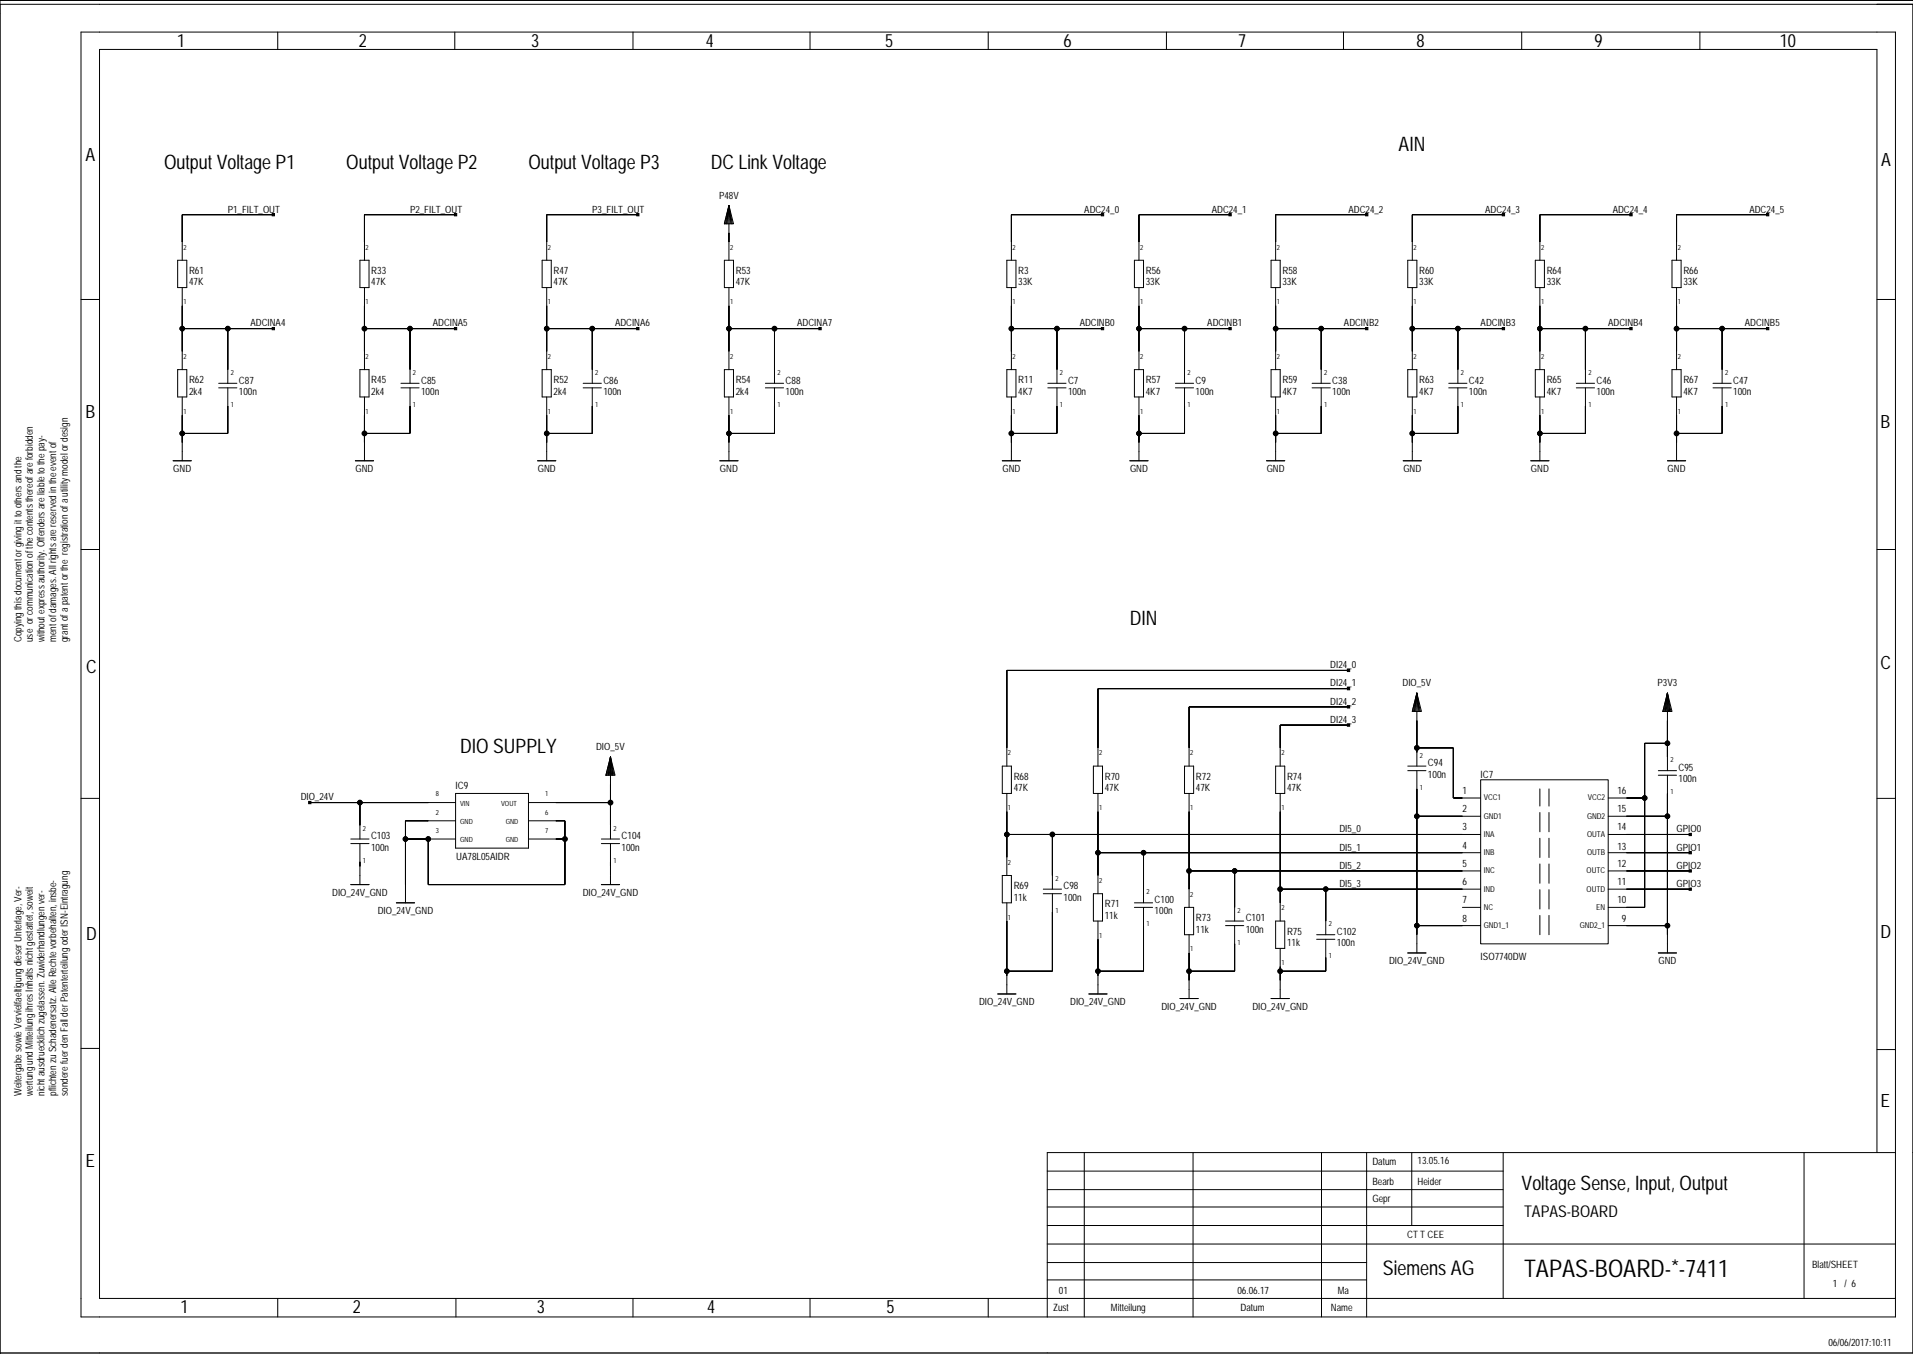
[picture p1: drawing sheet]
<svg xmlns="http://www.w3.org/2000/svg" width="420mm" height="297mm" viewBox="0 0 420 297" stroke-linecap="round" stroke-linejoin="round" font-family="sans-serif">
<g fill="none" stroke="#000" stroke-width=".22">
<path d="M17.8 7h398.2v281.9h-398.2zM60.9 7v3.8M99.8 7v3.8M138.9 7v3.8M177.8 7v3.8M216.9 7v3.8M256 7v3.8M294.8 7v3.8M333.9 7v3.8M373 7v3.8M411.9 .9h7.9v295.9h-419.8v-295.9h419.8M419.9 .1h-419.9v296.9h419.9"/>
<path d="M39 57.1h2v6h-2zM60 47.1h-20v10M79 57.1h2v6h-2zM100 47.1h-20v10M119 57.1h2v6h-2zM140 47.1h-20v10M159 57.1h2v6h-2zM160 45.1l1 4h-2zM160 45.1v12M160 45.1l-1 4M160 45.1l-.8 4M160 45.1l-.5 4"/>
<path d="M160 45.1l-.3 4M160 45.1l.2 4M160 45.1l.5 4M160 45.1l.7 4M220.9 57.1h2v6h-2zM241.9 47.1h-20v10M248.9 57.1h2v6h-2zM269.9 47.1h-20v10M278.9 57.1h2v6h-2zM299.9 47.1h-20v10M308.9 57.1h2v6h-2zM329.9 47.1h-20v10"/>
<path d="M336.9 57.1h2v6h-2zM357.9 47.1h-20v10M366.9 57.1h2v6h-2zM387.9 47.1h-20v10M17.8 65.7h4M40 63.1v18M40 72.1h20M50 72.1v12M80 72.1h20M80 63.1v18M90 72.1v12M120 72.1h20"/>
<path d="M120 63.1v18M130 72.1v12M160 72.1h20M160 63.1v18M170 72.1v12M221.9 72.1h20M221.9 63.1v18M231.9 72.1v12M249.9 72.1h20M249.9 63.1v18M259.9 72.1v12M279.9 72.1h20"/>
<path d="M279.9 63.1v18M289.9 72.1v12M309.9 72.1h20M309.9 63.1v18M319.9 72.1v12M337.9 72.1h20M337.9 63.1v18M347.9 72.1v12M367.9 72.1h20M367.9 63.1v18M377.9 72.1v12M411.9 65.7h4.1"/>
<path d="M39 81.1h2v6h-2zM40 87.1v14M48 85.1h4M48 84.1h4M50 85.1v10h-10M79 81.1h2v6h-2zM80 87.1v14M88 85.1h4M88 84.1h4M90 85.1v10h-10M119 81.1h2v6h-2zM120 87.1v14"/>
<path d="M128 85.1h4M128 84.1h4M130 85.1v10h-10M159 81.1h2v6h-2zM160 87.1v14M168 85.1h4M168 84.1h4M170 85.1v10h-10M220.9 81.1h2v6h-2zM221.9 87.1v14M229.9 85.1h4M229.9 84.1h4"/>
<path d="M231.9 85.1v10h-10M248.9 81.1h2v6h-2zM249.9 87.1v14M257.9 85.1h4M257.9 84.1h4M259.9 85.1v10h-10M278.9 81.1h2v6h-2zM279.9 87.1v14M287.9 85.1h4M287.9 84.1h4M289.9 85.1v10h-10M308.9 81.1h2v6h-2z"/>
<path d="M309.9 87.1v14M317.9 85.1h4M317.9 84.1h4M319.9 85.1v10h-10M336.9 81.1h2v6h-2zM337.9 87.1v14M345.9 85.1h4M345.9 84.1h4M347.9 85.1v10h-10M366.9 81.1h2v6h-2zM367.9 87.1v14M375.9 85.1h4"/>
<path d="M375.9 84.1h4M377.9 85.1v10h-10M38 101.1h4M78 101.1h4M118 101.1h4M158 101.1h4M219.9 101.1h4M247.9 101.1h4M277.9 101.1h4M307.9 101.1h4M335.9 101.1h4M365.9 101.1h4"/>
<path d="M17.8 120.5h4M411.9 120.5h4.1M295.9 147.1h-75v21M295.9 151.1h-55v17M295.9 155.1h-35v13M295.9 159.1h-15v9M310.9 152.1l1 4h-2zM310.9 152.1v16M310.9 152.1l-1 4M310.9 152.1l-.7 4M310.9 152.1l-.5 4M310.9 152.1l-.2 4"/>
<path d="M310.9 152.1l.3 4M310.9 152.1l.5 4M310.9 152.1l.8 4M365.9 152.1l1 4h-2zM365.9 152.1v17M365.9 152.1l-1 4M365.9 152.1l-.7 4M365.9 152.1l-.5 4M365.9 152.1l-.2 4M365.9 152.1l.3 4M365.9 152.1l.5 4M365.9 152.1l.8 4"/>
<path d="M17.8 175.1h4M68 176.1h32M79 176.1v8M94 176.1h.1M100 174.1h16v12h-16zM116 176.1h18M134 166.1l1 4h-2zM134 166.1v18M134 166.1l-1 4M134 166.1l-.8 4M134 166.1l-.5 4M134 166.1l-.3 4"/>
<path d="M134 166.1l.2 4M134 166.1l.5 4M134 166.1l.7 4M219.9 168.1h2v6h-2zM220.9 174.1v18M239.9 168.1h2v6h-2zM240.9 174.1v22M259.9 168.1h2v6h-2zM260.9 174.1v25M279.9 168.1h2v6h-2zM280.9 174.1v28M308.9 169.1h4"/>
<path d="M308.9 168.1h4M310.9 164.1h8v11h6M310.9 179.1h14M310.9 169.1v40M324.9 171.1h28v36h-28zM352.9 175.1h8M352.9 179.1h13M363.9 169.1h4M363.9 170.1h4M365.9 163.1h-5v36h-8M365.9 170.1v39M411.9 175.1h4.1"/>
<path d="M77 184.1h4M77 185.1h4M77 194.1h4M79 185.1v9M87 198.1h4M89 184.1h11M94 184.1h.1M100 180.1h-11v18M116 184.1h8M116 180.1h8v14h-30v-10M132 184.1h4M132 185.1h4"/>
<path d="M132 194.1h4M134 185.1v9M219.9 192.1h2v6h-2zM220.9 198.1v20M220.9 183.1h104M228.9 196.1h4M228.9 195.1h4M230.9 183.1v12M230.9 196.1v17h-10M239.9 196.1h2v6h-2zM240.9 187.1h84M248.9 199.1h4"/>
<path d="M248.9 198.1h4M250.9 187.1v11M250.9 199.1v14h-10M259.9 199.1h2v6h-2zM260.9 191.1h64M270.9 191.1v11M280.9 195.1h44M290.9 195.1v10M320.9 199.1h4M352.9 195.1h18M352.9 183.1h18M352.9 187.1h18"/>
<path d="M352.9 191.1h18M219 218.1h3.9M238.9 218.1h4M240.9 202.1v16M258.9 219.1h4M260.9 205.1v14M268.9 203.1h4M268.9 202.1h4M270.9 203.1v10h-10M278.9 219.1h4M279.9 202.1h2v6h-2zM280.9 208.1v11"/>
<path d="M288.9 206.1h4M288.9 205.1h4M290.9 206.1v7h-10M308.9 209.1h4M310.9 203.1h14M352.9 203.1h13M363.9 209.1h4M17.8 230h4M411.9 230.3h4.1M229.8 256.9h100.1M237.9 252.9v36M261.8 252.9v36"/>
<path d="M290 252.9v36M299.9 252.9v36M309.8 252.9v16M329.9 252.9v31.9M395.9 252.9v31.9M411.9 252.9v-242.1h-390.1v274h394.2M416 252.9h-186.2v36M229.8 277h70.1M229.8 272.9h186.2M229.8 268.9h100.1M229.8 264.8h100.1M229.8 261h100.1"/>
<path d="M60.9 284.8v4.1M100.1 284.8v4.1M138.9 284.8v4.1M177.8 284.8v4.1M216.9 284.8v4.1M229.8 280.8h70.1"/>
<circle cx="40" cy="72.1" r=".5"/>
<circle cx="50" cy="72.1" r=".5"/>
<circle cx="80" cy="72.1" r=".5"/>
<circle cx="90" cy="72.1" r=".5"/>
<circle cx="120" cy="72.1" r=".5"/>
<circle cx="130" cy="72.1" r=".5"/>
<circle cx="160" cy="72.1" r=".5"/>
<circle cx="170" cy="72.1" r=".5"/>
<circle cx="221.9" cy="72.1" r=".5"/>
<circle cx="231.9" cy="72.1" r=".5"/>
<circle cx="249.9" cy="72.1" r=".5"/>
<circle cx="259.9" cy="72.1" r=".5"/>
<circle cx="279.9" cy="72.1" r=".5"/>
<circle cx="289.9" cy="72.1" r=".5"/>
<circle cx="309.9" cy="72.1" r=".5"/>
<circle cx="319.9" cy="72.1" r=".5"/>
<circle cx="337.9" cy="72.1" r=".5"/>
<circle cx="347.9" cy="72.1" r=".5"/>
<circle cx="367.9" cy="72.1" r=".5"/>
<circle cx="377.9" cy="72.1" r=".5"/>
<circle cx="40" cy="95.1" r=".5"/>
<circle cx="80" cy="95.1" r=".5"/>
<circle cx="120" cy="95.1" r=".5"/>
<circle cx="160" cy="95.1" r=".5"/>
<circle cx="221.9" cy="95.1" r=".5"/>
<circle cx="249.9" cy="95.1" r=".5"/>
<circle cx="279.9" cy="95.1" r=".5"/>
<circle cx="309.9" cy="95.1" r=".5"/>
<circle cx="337.9" cy="95.1" r=".5"/>
<circle cx="367.9" cy="95.1" r=".5"/>
<circle cx="79" cy="176.1" r=".5"/>
<circle cx="134" cy="176.1" r=".5"/>
<circle cx="310.9" cy="179.1" r=".5"/>
<circle cx="310.9" cy="164.1" r=".5"/>
<circle cx="360.9" cy="175.1" r=".5"/>
<circle cx="365.9" cy="179.1" r=".5"/>
<circle cx="365.9" cy="163.1" r=".5"/>
<circle cx="89" cy="184.1" r=".5"/>
<circle cx="94" cy="184.1" r=".5"/>
<circle cx="124" cy="184.1" r=".5"/>
<circle cx="220.9" cy="183.1" r=".5"/>
<circle cx="230.9" cy="183.1" r=".5"/>
<circle cx="240.9" cy="187.1" r=".5"/>
<circle cx="250.9" cy="187.1" r=".5"/>
<circle cx="260.9" cy="191.1" r=".5"/>
<circle cx="270.9" cy="191.1" r=".5"/>
<circle cx="280.9" cy="195.1" r=".5"/>
<circle cx="290.9" cy="195.1" r=".5"/>
<circle cx="220.9" cy="213.1" r=".5"/>
<circle cx="240.9" cy="213.1" r=".5"/>
<circle cx="260.9" cy="213.1" r=".5"/>
<circle cx="280.9" cy="213.1" r=".5"/>
<circle cx="310.9" cy="203.1" r=".5"/>
<circle cx="365.9" cy="203.1" r=".5"/>
</g>
<g fill="#000" stroke="#000" stroke-width=".22">
<path d="M40 47.1v6z" fill-rule="evenodd"/>
<path d="M59.7 46.8h.5v.5h-.5z" fill-rule="evenodd"/>
<path d="M40 47.1h20z" fill-rule="evenodd"/>
<path d="M80 47.1v6z" fill-rule="evenodd"/>
<path d="M99.7 46.8h.5v.5h-.5z" fill-rule="evenodd"/>
<path d="M80 47.1h20z" fill-rule="evenodd"/>
<path d="M120 47.1v6z" fill-rule="evenodd"/>
<path d="M139.7 46.8h.5v.5h-.5z" fill-rule="evenodd"/>
<path d="M120 47.1h20z" fill-rule="evenodd"/>
<path d="M160 51.1v2z" fill-rule="evenodd"/>
<path d="M221.9 47.1v6z" fill-rule="evenodd"/>
<path d="M241.7 46.8h.5v.5h-.5z" fill-rule="evenodd"/>
<path d="M221.9 47.1h20z" fill-rule="evenodd"/>
<path d="M249.9 47.1v6z" fill-rule="evenodd"/>
<path d="M269.7 46.8h.5v.5h-.5z" fill-rule="evenodd"/>
<path d="M249.9 47.1h20z" fill-rule="evenodd"/>
<path d="M279.9 47.1v6z" fill-rule="evenodd"/>
<path d="M299.7 46.8h.5v.5h-.5z" fill-rule="evenodd"/>
<path d="M279.9 47.1h20z" fill-rule="evenodd"/>
<path d="M309.9 47.1v6z" fill-rule="evenodd"/>
<path d="M329.7 46.8h.5v.5h-.5z" fill-rule="evenodd"/>
<path d="M309.9 47.1h20z" fill-rule="evenodd"/>
<path d="M337.9 47.1v6z" fill-rule="evenodd"/>
<path d="M357.7 46.8h.5v.5h-.5z" fill-rule="evenodd"/>
<path d="M337.9 47.1h20z" fill-rule="evenodd"/>
<path d="M367.9 47.1v6z" fill-rule="evenodd"/>
<path d="M387.7 46.8h.5v.5h-.5z" fill-rule="evenodd"/>
<path d="M367.9 47.1h20z" fill-rule="evenodd"/>
<path d="M40 72.1v5z" fill-rule="evenodd"/>
<path d="M40 67.1v5z" fill-rule="evenodd"/>
<path d="M50 72.1v9z" fill-rule="evenodd"/>
<path d="M40 72.1h10z" fill-rule="evenodd"/>
<path d="M59.7 71.8h.5v.5h-.5z" fill-rule="evenodd"/>
<path d="M50 72.1h10z" fill-rule="evenodd"/>
<path d="M80 72.1v5z" fill-rule="evenodd"/>
<path d="M80 67.1v5z" fill-rule="evenodd"/>
<path d="M90 72.1v9z" fill-rule="evenodd"/>
<path d="M80 72.1h10z" fill-rule="evenodd"/>
<path d="M99.7 71.8h.5v.5h-.5z" fill-rule="evenodd"/>
<path d="M90 72.1h10z" fill-rule="evenodd"/>
<path d="M120 72.1v5z" fill-rule="evenodd"/>
<path d="M120 67.1v5z" fill-rule="evenodd"/>
<path d="M130 72.1v9z" fill-rule="evenodd"/>
<path d="M120 72.1h10z" fill-rule="evenodd"/>
<path d="M139.7 71.8h.5v.5h-.5z" fill-rule="evenodd"/>
<path d="M130 72.1h10z" fill-rule="evenodd"/>
<path d="M160 67.1v5z" fill-rule="evenodd"/>
<path d="M160 72.1v5z" fill-rule="evenodd"/>
<path d="M160 72.1h10z" fill-rule="evenodd"/>
<path d="M170 72.1v9z" fill-rule="evenodd"/>
<path d="M179.7 71.8h.5v.5h-.5z" fill-rule="evenodd"/>
<path d="M170 72.1h10z" fill-rule="evenodd"/>
<path d="M221.9 72.1v5z" fill-rule="evenodd"/>
<path d="M221.9 67.1v5z" fill-rule="evenodd"/>
<path d="M231.9 72.1v9z" fill-rule="evenodd"/>
<path d="M221.9 72.1h10z" fill-rule="evenodd"/>
<path d="M241.7 71.8h.5v.5h-.5z" fill-rule="evenodd"/>
<path d="M231.9 72.1h10z" fill-rule="evenodd"/>
<path d="M249.9 72.1v5z" fill-rule="evenodd"/>
<path d="M249.9 67.1v5z" fill-rule="evenodd"/>
<path d="M249.9 72.1h10z" fill-rule="evenodd"/>
<path d="M259.9 72.1v9z" fill-rule="evenodd"/>
<path d="M269.7 71.8h.5v.5h-.5z" fill-rule="evenodd"/>
<path d="M259.9 72.1h10z" fill-rule="evenodd"/>
<path d="M279.9 72.1v5z" fill-rule="evenodd"/>
<path d="M279.9 67.1v5z" fill-rule="evenodd"/>
<path d="M289.9 72.1v9z" fill-rule="evenodd"/>
<path d="M279.9 72.1h10z" fill-rule="evenodd"/>
<path d="M299.7 71.8h.5v.5h-.5z" fill-rule="evenodd"/>
<path d="M289.9 72.1h10z" fill-rule="evenodd"/>
<path d="M309.9 72.1v5z" fill-rule="evenodd"/>
<path d="M309.9 67.1v5z" fill-rule="evenodd"/>
<path d="M319.9 72.1v9z" fill-rule="evenodd"/>
<path d="M309.9 72.1h10z" fill-rule="evenodd"/>
<path d="M329.7 71.8h.5v.5h-.5z" fill-rule="evenodd"/>
<path d="M319.9 72.1h10z" fill-rule="evenodd"/>
<path d="M337.9 67.1v5z" fill-rule="evenodd"/>
<path d="M337.9 72.1v5z" fill-rule="evenodd"/>
<path d="M347.9 72.1v9z" fill-rule="evenodd"/>
<path d="M337.9 72.1h10z" fill-rule="evenodd"/>
<path d="M357.7 71.8h.5v.5h-.5z" fill-rule="evenodd"/>
<path d="M347.9 72.1h10z" fill-rule="evenodd"/>
<path d="M367.9 67.1v5z" fill-rule="evenodd"/>
<path d="M367.9 72.1v5z" fill-rule="evenodd"/>
<path d="M367.9 72.1h10z" fill-rule="evenodd"/>
<path d="M377.9 72.1v9z" fill-rule="evenodd"/>
<path d="M387.7 71.8h.5v.5h-.5z" fill-rule="evenodd"/>
<path d="M377.9 72.1h10z" fill-rule="evenodd"/>
<path d="M40 95.1v2z" fill-rule="evenodd"/>
<path d="M40 91.1v4z" fill-rule="evenodd"/>
<path d="M50 89.1v6z" fill-rule="evenodd"/>
<path d="M40 95.1h10z" fill-rule="evenodd"/>
<path d="M80 95.1v2z" fill-rule="evenodd"/>
<path d="M80 91.1v4z" fill-rule="evenodd"/>
<path d="M90 89.1v6z" fill-rule="evenodd"/>
<path d="M80 95.1h10z" fill-rule="evenodd"/>
<path d="M120 91.1v4z" fill-rule="evenodd"/>
<path d="M120 95.1v2z" fill-rule="evenodd"/>
<path d="M130 89.1v6z" fill-rule="evenodd"/>
<path d="M120 95.1h10z" fill-rule="evenodd"/>
<path d="M160 95.1v2z" fill-rule="evenodd"/>
<path d="M160 91.1v4z" fill-rule="evenodd"/>
<path d="M160 95.1h10z" fill-rule="evenodd"/>
<path d="M170 89.1v6z" fill-rule="evenodd"/>
<path d="M221.9 91.1v4z" fill-rule="evenodd"/>
<path d="M221.9 95.1v2z" fill-rule="evenodd"/>
<path d="M221.9 95.1h10z" fill-rule="evenodd"/>
<path d="M231.9 89.1v6z" fill-rule="evenodd"/>
<path d="M249.9 95.1v2z" fill-rule="evenodd"/>
<path d="M249.9 91.1v4z" fill-rule="evenodd"/>
<path d="M259.9 89.1v6z" fill-rule="evenodd"/>
<path d="M249.9 95.1h10z" fill-rule="evenodd"/>
<path d="M279.9 91.1v4z" fill-rule="evenodd"/>
<path d="M279.9 95.1v2z" fill-rule="evenodd"/>
<path d="M279.9 95.1h10z" fill-rule="evenodd"/>
<path d="M289.9 89.1v6z" fill-rule="evenodd"/>
<path d="M309.9 91.1v4z" fill-rule="evenodd"/>
<path d="M309.9 95.1v2z" fill-rule="evenodd"/>
<path d="M309.9 95.1h10z" fill-rule="evenodd"/>
<path d="M319.9 89.1v6z" fill-rule="evenodd"/>
<path d="M337.9 91.1v4z" fill-rule="evenodd"/>
<path d="M337.9 95.1v2z" fill-rule="evenodd"/>
<path d="M347.9 89.1v6z" fill-rule="evenodd"/>
<path d="M337.9 95.1h10z" fill-rule="evenodd"/>
<path d="M367.9 95.1v2z" fill-rule="evenodd"/>
<path d="M367.9 91.1v4z" fill-rule="evenodd"/>
<path d="M377.9 89.1v6z" fill-rule="evenodd"/>
<path d="M367.9 95.1h10z" fill-rule="evenodd"/>
<path d="M220.9 147.1v17z" fill-rule="evenodd"/>
<path d="M240.9 151.1v13z" fill-rule="evenodd"/>
<path d="M260.9 155.1v9z" fill-rule="evenodd"/>
<path d="M280.9 159.1v5z" fill-rule="evenodd"/>
<path d="M295.7 146.8h.5v.5h-.5z" fill-rule="evenodd"/>
<path d="M295.7 150.8h.5v.5h-.5z" fill-rule="evenodd"/>
<path d="M295.7 154.8h.5v.5h-.5z" fill-rule="evenodd"/>
<path d="M295.7 158.8h.5v.5h-.5z" fill-rule="evenodd"/>
<path d="M220.9 147.1h75z" fill-rule="evenodd"/>
<path d="M240.9 151.1h55z" fill-rule="evenodd"/>
<path d="M260.9 155.1h35z" fill-rule="evenodd"/>
<path d="M280.9 159.1h15z" fill-rule="evenodd"/>
<path d="M310.9 158.1v6z" fill-rule="evenodd"/>
<path d="M365.9 158.1v5z" fill-rule="evenodd"/>
<path d="M67.7 175.8h.5v.5h-.5z" fill-rule="evenodd"/>
<path d="M68 176.1h11z" fill-rule="evenodd"/>
<path d="M79 176.1v5z" fill-rule="evenodd"/>
<path d="M79 176.1h15z" fill-rule="evenodd"/>
<path d="M134 172.1v4z" fill-rule="evenodd"/>
<path d="M122 176.1h12z" fill-rule="evenodd"/>
<path d="M134 176.1v5z" fill-rule="evenodd"/>
<path d="M220.9 178.1v5z" fill-rule="evenodd"/>
<path d="M240.9 178.1v9z" fill-rule="evenodd"/>
<path d="M260.9 178.1v13z" fill-rule="evenodd"/>
<path d="M280.9 178.1v17z" fill-rule="evenodd"/>
<path d="M310.9 179.1v24z" fill-rule="evenodd"/>
<path d="M310.9 173.1v6z" fill-rule="evenodd"/>
<path d="M310.9 164.1v1z" fill-rule="evenodd"/>
<path d="M310.9 164.1h8z" fill-rule="evenodd"/>
<path d="M318.9 164.1v11z" fill-rule="evenodd"/>
<path d="M310.9 179.1h10z" fill-rule="evenodd"/>
<path d="M318.9 175.1h2z" fill-rule="evenodd"/>
<path d="M356.9 175.1h4z" fill-rule="evenodd"/>
<path d="M360.9 175.1v24z" fill-rule="evenodd"/>
<path d="M360.9 163.1v12z" fill-rule="evenodd"/>
<path d="M365.9 179.1v24z" fill-rule="evenodd"/>
<path d="M356.9 179.1h9z" fill-rule="evenodd"/>
<path d="M365.9 174.1v5z" fill-rule="evenodd"/>
<path d="M360.9 163.1h5z" fill-rule="evenodd"/>
<path d="M365.9 163.1v3z" fill-rule="evenodd"/>
<path d="M79 189.1v1z" fill-rule="evenodd"/>
<path d="M89 184.1v10z" fill-rule="evenodd"/>
<path d="M89 180.1v4z" fill-rule="evenodd"/>
<path d="M89 184.1h5z" fill-rule="evenodd"/>
<path d="M89 180.1h5z" fill-rule="evenodd"/>
<path d="M94 184.1v10z" fill-rule="evenodd"/>
<path d="M124 184.1v10z" fill-rule="evenodd"/>
<path d="M122 184.1h2z" fill-rule="evenodd"/>
<path d="M122 180.1h2z" fill-rule="evenodd"/>
<path d="M124 180.1v4z" fill-rule="evenodd"/>
<path d="M94 194.1h30z" fill-rule="evenodd"/>
<path d="M134 189.1v1z" fill-rule="evenodd"/>
<path d="M220.9 183.1v5z" fill-rule="evenodd"/>
<path d="M220.9 183.1h10z" fill-rule="evenodd"/>
<path d="M230.9 183.1v9z" fill-rule="evenodd"/>
<path d="M240.9 187.1v5z" fill-rule="evenodd"/>
<path d="M250.9 187.1v8z" fill-rule="evenodd"/>
<path d="M240.9 187.1h10z" fill-rule="evenodd"/>
<path d="M260.9 191.1v4z" fill-rule="evenodd"/>
<path d="M270.9 191.1v8z" fill-rule="evenodd"/>
<path d="M260.9 191.1h10z" fill-rule="evenodd"/>
<path d="M280.9 195.1v3z" fill-rule="evenodd"/>
<path d="M280.9 195.1h10z" fill-rule="evenodd"/>
<path d="M290.9 195.1v7z" fill-rule="evenodd"/>
<path d="M250.9 187.1h70z" fill-rule="evenodd"/>
<path d="M270.9 191.1h50z" fill-rule="evenodd"/>
<path d="M290.9 195.1h30z" fill-rule="evenodd"/>
<path d="M230.9 183.1h90z" fill-rule="evenodd"/>
<path d="M356.9 199.1h4z" fill-rule="evenodd"/>
<path d="M370.7 182.8h.5v.5h-.5z" fill-rule="evenodd"/>
<path d="M370.7 186.8h.5v.5h-.5z" fill-rule="evenodd"/>
<path d="M370.7 190.8h.5v.5h-.5z" fill-rule="evenodd"/>
<path d="M370.7 194.8h.5v.5h-.5z" fill-rule="evenodd"/>
<path d="M356.9 183.1h14z" fill-rule="evenodd"/>
<path d="M356.9 187.1h14z" fill-rule="evenodd"/>
<path d="M356.9 191.1h14z" fill-rule="evenodd"/>
<path d="M356.9 195.1h14z" fill-rule="evenodd"/>
<path d="M220.9 213.1v1z" fill-rule="evenodd"/>
<path d="M220.9 202.1v11z" fill-rule="evenodd"/>
<path d="M230.9 200.1v13z" fill-rule="evenodd"/>
<path d="M220.9 213.1h10z" fill-rule="evenodd"/>
<path d="M240.9 206.1v7z" fill-rule="evenodd"/>
<path d="M240.9 213.1v1z" fill-rule="evenodd"/>
<path d="M250.9 203.1v10z" fill-rule="evenodd"/>
<path d="M240.9 213.1h10z" fill-rule="evenodd"/>
<path d="M260.9 209.1v4z" fill-rule="evenodd"/>
<path d="M260.9 213.1v2z" fill-rule="evenodd"/>
<path d="M260.9 213.1h10z" fill-rule="evenodd"/>
<path d="M270.9 207.1v6z" fill-rule="evenodd"/>
<path d="M280.9 213.1v2z" fill-rule="evenodd"/>
<path d="M280.9 212.1v1z" fill-rule="evenodd"/>
<path d="M290.9 210.1v3z" fill-rule="evenodd"/>
<path d="M280.9 213.1h10z" fill-rule="evenodd"/>
<path d="M310.9 203.1v2z" fill-rule="evenodd"/>
<path d="M310.9 203.1h10z" fill-rule="evenodd"/>
<path d="M365.9 203.1v2z" fill-rule="evenodd"/>
<path d="M356.9 203.1h9z" fill-rule="evenodd"/>
<circle cx="40" cy="72.1" r=".5"/>
<circle cx="50" cy="72.1" r=".5"/>
<circle cx="80" cy="72.1" r=".5"/>
<circle cx="90" cy="72.1" r=".5"/>
<circle cx="120" cy="72.1" r=".5"/>
<circle cx="130" cy="72.1" r=".5"/>
<circle cx="160" cy="72.1" r=".5"/>
<circle cx="170" cy="72.1" r=".5"/>
<circle cx="221.9" cy="72.1" r=".5"/>
<circle cx="231.9" cy="72.1" r=".5"/>
<circle cx="249.9" cy="72.1" r=".5"/>
<circle cx="259.9" cy="72.1" r=".5"/>
<circle cx="279.9" cy="72.1" r=".5"/>
<circle cx="289.9" cy="72.1" r=".5"/>
<circle cx="309.9" cy="72.1" r=".5"/>
<circle cx="319.9" cy="72.1" r=".5"/>
<circle cx="337.9" cy="72.1" r=".5"/>
<circle cx="347.9" cy="72.1" r=".5"/>
<circle cx="367.9" cy="72.1" r=".5"/>
<circle cx="377.9" cy="72.1" r=".5"/>
<circle cx="40" cy="95.1" r=".5"/>
<circle cx="80" cy="95.1" r=".5"/>
<circle cx="120" cy="95.1" r=".5"/>
<circle cx="160" cy="95.1" r=".5"/>
<circle cx="221.9" cy="95.1" r=".5"/>
<circle cx="249.9" cy="95.1" r=".5"/>
<circle cx="279.9" cy="95.1" r=".5"/>
<circle cx="309.9" cy="95.1" r=".5"/>
<circle cx="337.9" cy="95.1" r=".5"/>
<circle cx="367.9" cy="95.1" r=".5"/>
<circle cx="79" cy="176.1" r=".5"/>
<circle cx="134" cy="176.1" r=".5"/>
<circle cx="310.9" cy="179.1" r=".5"/>
<circle cx="310.9" cy="164.1" r=".5"/>
<circle cx="360.9" cy="175.1" r=".5"/>
<circle cx="365.9" cy="179.1" r=".5"/>
<circle cx="365.9" cy="163.1" r=".5"/>
<circle cx="89" cy="184.1" r=".5"/>
<circle cx="94" cy="184.1" r=".5"/>
<circle cx="124" cy="184.1" r=".5"/>
<circle cx="220.9" cy="183.1" r=".5"/>
<circle cx="230.9" cy="183.1" r=".5"/>
<circle cx="240.9" cy="187.1" r=".5"/>
<circle cx="250.9" cy="187.1" r=".5"/>
<circle cx="260.9" cy="191.1" r=".5"/>
<circle cx="270.9" cy="191.1" r=".5"/>
<circle cx="280.9" cy="195.1" r=".5"/>
<circle cx="290.9" cy="195.1" r=".5"/>
<circle cx="220.9" cy="213.1" r=".5"/>
<circle cx="240.9" cy="213.1" r=".5"/>
<circle cx="260.9" cy="213.1" r=".5"/>
<circle cx="280.9" cy="213.1" r=".5"/>
<circle cx="310.9" cy="203.1" r=".5"/>
<circle cx="365.9" cy="203.1" r=".5"/>
</g>
<path d="M337.9 205.1v-32M339.9 205.1v-32" fill="none" stroke="#000" stroke-width=".22" stroke-dasharray="4.2 1.4"/>
<text font-size="5.4" x="334.4" y="280.1">TAPAS-BOARD-*-7411</text>
<text font-size="4.5" x="303.5" y="279.8">Siemens AG</text>
<g font-size="4.4">
<text x="306.9" y="33.1">AIN</text>
<text x="36" y="37.1">Output Voltage P1</text>
<text x="76" y="37.1">Output Voltage P2</text>
<text x="116" y="37.1">Output Voltage P3</text>
<text x="156" y="37.1">DC Link Voltage</text>
<text x="247.9" y="137.1">DIN</text>
<text x="101" y="165.1">DIO SUPPLY</text>
<text x="333.9" y="261.1">Voltage Sense, Input, Output</text>
</g>
<g font-size="4">
<text x="38.9" y="10.3">1</text>
<text x="78.7" y="10.3">2</text>
<text x="116.6" y="10.3">3</text>
<text x="154.9" y="10.3">4</text>
<text x="194.3" y="10.3">5</text>
<text x="233.4" y="10.3">6</text>
<text x="271.7" y="10.3">7</text>
<text x="310.8" y="10.3">8</text>
<text x="349.9" y="10.3">9</text>
<text x="390.6" y="10.3">10</text>
<text x="18.7" y="35.4">A</text>
<text x="412.8" y="36.4">A</text>
<text x="18.7" y="91.8">B</text>
<text x="412.7" y="93.8">B</text>
<text x="18.9" y="147.6">C</text>
<text x="412.7" y="146.9">C</text>
<text x="18.9" y="206.3">D</text>
<text x="412.7" y="205.8">D</text>
<text x="412.7" y="242.9">E</text>
<text x="18.7" y="256.1">E</text>
<text x="39.6" y="288.1">1</text>
<text x="77.5" y="288.1">2</text>
<text x="117.8" y="288.1">3</text>
<text x="155.2" y="288.1">4</text>
<text x="194.5" y="288.1">5</text>
</g>
<text font-size="3.6" x="334.4" y="267.1">TAPAS-BOARD</text>
<g font-size="2.2">
<text x="50" y="46.6">P1_FILT_OUT</text>
<text x="90" y="46.6">P2_FILT_OUT</text>
<text x="130" y="46.6">P3_FILT_OUT</text>
<text x="157.8" y="43.6">P48V</text>
<text x="237.9" y="46.6">ADC24_0</text>
<text x="265.9" y="46.6">ADC24_1</text>
<text x="295.9" y="46.6">ADC24_2</text>
<text x="325.9" y="46.6">ADC24_3</text>
<text x="353.9" y="46.6">ADC24_4</text>
<text x="383.9" y="46.6">ADC24_5</text>
<text x="41.5" y="60.1">R61</text>
<text x="41.5" y="62.6">47K</text>
<text x="81.5" y="60.1">R33</text>
<text x="81.5" y="62.6">47K</text>
<text x="121.5" y="60.1">R47</text>
<text x="121.5" y="62.6">47K</text>
<text x="161.5" y="60.1">R53</text>
<text x="161.5" y="62.6">47K</text>
<text x="223.4" y="60.1">R3</text>
<text x="223.4" y="62.6">33K</text>
<text x="251.4" y="60.1">R56</text>
<text x="251.4" y="62.6">33K</text>
<text x="281.4" y="60.1">R58</text>
<text x="281.4" y="62.6">33K</text>
<text x="311.4" y="60.1">R60</text>
<text x="311.4" y="62.6">33K</text>
<text x="339.4" y="60.1">R64</text>
<text x="339.4" y="62.6">33K</text>
<text x="369.4" y="60.1">R66</text>
<text x="369.4" y="62.6">33K</text>
<text x="55" y="71.6">ADCINA4</text>
<text x="95" y="71.6">ADCINA5</text>
<text x="135" y="71.6">ADCINA6</text>
<text x="175" y="71.6">ADCINA7</text>
<text x="236.9" y="71.6">ADCINB0</text>
<text x="264.9" y="71.6">ADCINB1</text>
<text x="294.9" y="71.6">ADCINB2</text>
<text x="324.9" y="71.6">ADCINB3</text>
<text x="352.9" y="71.6">ADCINB4</text>
<text x="382.9" y="71.6">ADCINB5</text>
<text x="41.5" y="84.1">R62</text>
<text x="41.5" y="86.6">2k4</text>
<text x="52.4" y="84.1">C87</text>
<text x="52.4" y="86.6">100n</text>
<text x="81.5" y="84.1">R45</text>
<text x="81.5" y="86.6">2k4</text>
<text x="92.4" y="84.1">C85</text>
<text x="92.4" y="86.6">100n</text>
<text x="121.5" y="84.1">R52</text>
<text x="121.5" y="86.6">2k4</text>
<text x="132.4" y="84.1">C86</text>
<text x="132.4" y="86.6">100n</text>
<text x="161.5" y="84.1">R54</text>
<text x="161.5" y="86.6">2k4</text>
<text x="172.4" y="84.1">C88</text>
<text x="172.4" y="86.6">100n</text>
<text x="223.4" y="84.1">R11</text>
<text x="223.4" y="86.6">4K7</text>
<text x="234.4" y="84.1">C7</text>
<text x="234.4" y="86.6">100n</text>
<text x="251.4" y="84.1">R57</text>
<text x="251.4" y="86.6">4K7</text>
<text x="262.4" y="84.1">C9</text>
<text x="262.4" y="86.6">100n</text>
<text x="281.4" y="84.1">R59</text>
<text x="281.4" y="86.6">4K7</text>
<text x="292.4" y="84.1">C38</text>
<text x="292.4" y="86.6">100n</text>
<text x="311.4" y="84.1">R63</text>
<text x="311.4" y="86.6">4K7</text>
<text x="322.4" y="84.1">C42</text>
<text x="322.4" y="86.6">100n</text>
<text x="339.4" y="84.1">R65</text>
<text x="339.4" y="86.6">4K7</text>
<text x="350.4" y="84.1">C46</text>
<text x="350.4" y="86.6">100n</text>
<text x="369.4" y="84.1">R67</text>
<text x="369.4" y="86.6">4K7</text>
<text x="380.3" y="84.1">C47</text>
<text x="380.3" y="86.6">100n</text>
<text x="38" y="103.5">GND</text>
<text x="78" y="103.5">GND</text>
<text x="118" y="103.5">GND</text>
<text x="158" y="103.5">GND</text>
<text x="220" y="103.5">GND</text>
<text x="248" y="103.5">GND</text>
<text x="278" y="103.5">GND</text>
<text x="308" y="103.5">GND</text>
<text x="336" y="103.5">GND</text>
<text x="366" y="103.5">GND</text>
<text x="4.7" y="140.9" transform="rotate(-90 4.7 140.9)">Copying this document or giving it to others and the</text>
<text x="7.2" y="140.9" transform="rotate(-90 7.2 140.9)">use or communication of the contents thereof are forbidden</text>
<text x="9.8" y="140.9" transform="rotate(-90 9.8 140.9)">without express authority. Offenders are liable to the pay-</text>
<text x="12.3" y="140.9" transform="rotate(-90 12.3 140.9)">ment of damages. All rights are reserved in the event of</text>
<text x="14.9" y="140.9" transform="rotate(-90 14.9 140.9)">grant of a patent or the registration of a utility model or design</text>
<text x="291.9" y="146.6">DI24_0</text>
<text x="291.9" y="150.6">DI24_1</text>
<text x="291.9" y="154.6">DI24_2</text>
<text x="307.8" y="150.6">DIO_5V</text>
<text x="363.8" y="150.6">P3V3</text>
<text x="291.9" y="158.6">DI24_3</text>
<text x="130.8" y="164.6">DIO_5V</text>
<text x="100" y="173">IC9</text>
<text x="222.4" y="171.1">R68</text>
<text x="222.4" y="173.6">47K</text>
<text x="242.4" y="171.1">R70</text>
<text x="242.4" y="173.6">47K</text>
<text x="262.4" y="171.1">R72</text>
<text x="262.4" y="173.6">47K</text>
<text x="282.4" y="171.1">R74</text>
<text x="282.4" y="173.6">47K</text>
<text x="313.4" y="168.1">C94</text>
<text x="313.4" y="170.6">100n</text>
<text x="324.9" y="170.6">IC7</text>
<text x="368.4" y="169.1">C95</text>
<text x="368.4" y="171.6">100n</text>
<text x="66" y="175.6">DIO_24V</text>
<text x="320.9" y="174.2">1</text>
<text x="320.9" y="178.2">2</text>
<text x="354.9" y="174.2">16</text>
<text x="354.9" y="178.2">15</text>
<text x="81.4" y="184.1">C103</text>
<text x="136.4" y="184.1">C104</text>
<text x="293.9" y="182.6">DI5_0</text>
<text x="320.9" y="182.2">3</text>
<text x="354.9" y="182.2">14</text>
<text x="367.9" y="182.6">GPIO0</text>
<text x="81.4" y="186.6">100n</text>
<text x="100.1" y="188.7">UA78L05AIDR</text>
<text x="136.4" y="186.6">100n</text>
<text x="293.9" y="186.6">DI5_1</text>
<text x="293.9" y="190.6">DI5_2</text>
<text x="320.9" y="186.2">4</text>
<text x="320.9" y="190.2">5</text>
<text x="354.9" y="190.2">12</text>
<text x="354.9" y="186.6">13</text>
<text x="367.9" y="186.6">GPIO1</text>
<text x="367.9" y="190.6">GPIO2</text>
<text x="72.9" y="196.5">DIO_24V_GND</text>
<text x="127.9" y="196.5">DIO_24V_GND</text>
<text x="222.4" y="195.1">R69</text>
<text x="222.4" y="197.6">11k</text>
<text x="233.4" y="195.1">C98</text>
<text x="233.4" y="197.6">100n</text>
<text x="293.9" y="194.6">DI5_3</text>
<text x="320.9" y="194.2">6</text>
<text x="354.9" y="194.2">11</text>
<text x="367.9" y="194.6">GPIO3</text>
<text x="82.9" y="200.5">DIO_24V_GND</text>
<text x="242.4" y="199.1">R71</text>
<text x="242.4" y="201.6">11k</text>
<text x="253.4" y="198.1">C100</text>
<text x="253.4" y="200.6">100n</text>
<text x="262.4" y="202.1">R73</text>
<text x="273.4" y="202.1">C101</text>
<text x="320.9" y="198.2">7</text>
<text x="320.9" y="202.2">8</text>
<text x="354.9" y="198.2">10</text>
<text x="355.9" y="202.2">9</text>
<text x="262.4" y="204.6">11k</text>
<text x="273.4" y="204.6">100n</text>
<text x="282.4" y="205.1">R75</text>
<text x="282.4" y="207.6">11k</text>
<text x="293.4" y="205.1">C102</text>
<text x="293.4" y="207.6">100n</text>
<text x="304.8" y="211.5">DIO_24V_GND</text>
<text x="324.9" y="210.6">ISO7740DW</text>
<text x="364" y="211.5">GND</text>
<text x="214.9" y="220.5">DIO_24V_GND</text>
<text x="234.9" y="220.5">DIO_24V_GND</text>
<text x="254.9" y="221.5">DIO_24V_GND</text>
<text x="274.9" y="221.5">DIO_24V_GND</text>
<text x="4.7" y="240.4" transform="rotate(-90 4.7 240.4)">Weitergabe sowie Vervielfaeltigung dieser Unterlage, Ver-</text>
<text x="7.2" y="240.4" transform="rotate(-90 7.2 240.4)">wertung und Mitteilung ihres Inhalts nicht gestattet, soweit</text>
<text x="9.8" y="240.4" transform="rotate(-90 9.8 240.4)">nicht ausdruecklich zugelassen. Zuwiderhandlungen ver-</text>
<text x="12.3" y="240.4" transform="rotate(-90 12.3 240.4)">pflichten zu Schadenersatz. Alle Rechte vorbehalten, insbe-</text>
<text x="14.9" y="240.4" transform="rotate(-90 14.9 240.4)">sondere fuer den Fall der Patenterteilung oder ISN-Eintragung</text>
<text x="301.2" y="255.5">Datum</text>
<text x="311.1" y="255.3">13.05.16</text>
<text x="301.2" y="259.9">Bearb</text>
<text x="301.2" y="263.7">Gepr</text>
<text x="311.1" y="260">Heider</text>
<text x="308.8" y="271.5">CT T CEE</text>
<text x="397.7" y="278.3">Blatt/SHEET</text>
<text x="231.1" y="287.5">Zust</text>
<text x="232.4" y="284">01</text>
<text x="243.8" y="287.5">Mitteilung</text>
<text x="271.5" y="284">06.06.17</text>
<text x="272.2" y="287.5">Datum</text>
<text x="292" y="287.5">Name</text>
<text x="293.6" y="284">Ma</text>
<text x="402.2" y="282.3">1 / 6</text>
<text x="401.2" y="295.2">06/06/2017:10:11</text>
</g>
<g font-size="1.8">
<text x="325.6" y="175.6">VCC1</text>
<text x="325.6" y="179.6">GND1</text>
<text x="348.3" y="179.6">GND2</text>
<text x="348.4" y="175.6">VCC2</text>
<text x="325.6" y="183.6">INA</text>
<text x="348.3" y="183.6">OUTA</text>
<text x="325.6" y="187.6">INB</text>
<text x="325.6" y="191.6">INC</text>
<text x="348.2" y="191.6">OUTC</text>
<text x="348.3" y="187.6">OUTB</text>
<text x="325.6" y="195.6">IND</text>
<text x="348.2" y="195.6">OUTD</text>
<text x="325.6" y="199.6">NC</text>
<text x="325.6" y="203.6">GND1_1</text>
<text x="346.7" y="203.6">GND2_1</text>
<text x="350.3" y="199.6">EN</text>
</g>
<g font-size="1.6">
<text x="40.2" y="54.8">2</text>
<text x="80.2" y="54.8">2</text>
<text x="120.2" y="54.8">2</text>
<text x="160.2" y="54.8">2</text>
<text x="222.2" y="54.8">2</text>
<text x="250.2" y="54.8">2</text>
<text x="280.2" y="54.8">2</text>
<text x="310.2" y="54.8">2</text>
<text x="338.2" y="54.8">2</text>
<text x="368.2" y="54.8">2</text>
<text x="40.2" y="66.8">1</text>
<text x="80.2" y="66.8">1</text>
<text x="120.2" y="66.8">1</text>
<text x="160.2" y="66.8">1</text>
<text x="222.2" y="66.8">1</text>
<text x="250.2" y="66.8">1</text>
<text x="280.2" y="66.8">1</text>
<text x="310.2" y="66.8">1</text>
<text x="338.2" y="66.8">1</text>
<text x="368.2" y="66.8">1</text>
<text x="40.2" y="78.7">2</text>
<text x="50.6" y="82.2">2</text>
<text x="80.2" y="78.7">2</text>
<text x="90.6" y="82.2">2</text>
<text x="120.2" y="78.7">2</text>
<text x="130.6" y="82.2">2</text>
<text x="160.2" y="78.7">2</text>
<text x="170.6" y="82.2">2</text>
<text x="222.2" y="78.7">2</text>
<text x="232.6" y="82.2">2</text>
<text x="250.2" y="78.7">2</text>
<text x="260.6" y="82.2">2</text>
<text x="280.2" y="78.7">2</text>
<text x="290.6" y="82.2">2</text>
<text x="310.2" y="78.7">2</text>
<text x="320.6" y="82.2">2</text>
<text x="338.2" y="78.7">2</text>
<text x="348.6" y="82.2">2</text>
<text x="368.2" y="78.7">2</text>
<text x="378.6" y="82.2">2</text>
<text x="50.6" y="89.2">1</text>
<text x="90.6" y="89.2">1</text>
<text x="130.6" y="89.2">1</text>
<text x="170.6" y="89.2">1</text>
<text x="232.6" y="89.2">1</text>
<text x="260.6" y="89.2">1</text>
<text x="290.6" y="89.2">1</text>
<text x="320.6" y="89.2">1</text>
<text x="348.6" y="89.2">1</text>
<text x="378.6" y="89.2">1</text>
<text x="40.2" y="90.7">1</text>
<text x="80.2" y="90.7">1</text>
<text x="120.2" y="90.7">1</text>
<text x="160.2" y="90.7">1</text>
<text x="222.2" y="90.7">1</text>
<text x="250.2" y="90.7">1</text>
<text x="280.2" y="90.7">1</text>
<text x="310.2" y="90.7">1</text>
<text x="338.2" y="90.7">1</text>
<text x="368.2" y="90.7">1</text>
<text x="221.2" y="165.7">2</text>
<text x="241.2" y="165.7">2</text>
<text x="261.2" y="165.7">2</text>
<text x="281.2" y="165.7">2</text>
<text x="311.6" y="166.2">2</text>
<text x="366.6" y="167.2">2</text>
<text x="311.6" y="173.2">1</text>
<text x="95.6" y="174.7">8</text>
<text x="95.6" y="178.7">2</text>
<text x="101" y="176.7">VIN</text>
<text x="110" y="176.7">VOUT</text>
<text x="119.6" y="174.7">1</text>
<text x="119.6" y="178.7">6</text>
<text x="221.2" y="177.7">1</text>
<text x="241.2" y="177.7">1</text>
<text x="261.2" y="177.7">1</text>
<text x="281.2" y="177.7">1</text>
<text x="366.6" y="174.2">1</text>
<text x="79.6" y="182.2">2</text>
<text x="95.6" y="182.7">3</text>
<text x="101" y="180.7">GND</text>
<text x="101" y="184.7">GND</text>
<text x="111" y="184.7">GND</text>
<text x="111" y="180.7">GND</text>
<text x="119.6" y="182.7">7</text>
<text x="134.6" y="182.2">2</text>
<text x="79.6" y="189.2">1</text>
<text x="134.6" y="189.2">1</text>
<text x="221.2" y="189.7">2</text>
<text x="231.6" y="193.2">2</text>
<text x="241.2" y="193.7">2</text>
<text x="251.6" y="196.2">2</text>
<text x="261.2" y="196.7">2</text>
<text x="221.2" y="201.7">1</text>
<text x="231.6" y="200.2">1</text>
<text x="251.6" y="203.2">1</text>
<text x="271.6" y="200.2">2</text>
<text x="281.2" y="199.7">2</text>
<text x="291.6" y="203.2">2</text>
<text x="241.2" y="205.7">1</text>
<text x="261.2" y="208.7">1</text>
<text x="271.6" y="207.2">1</text>
<text x="281.2" y="211.7">1</text>
<text x="291.6" y="210.2">1</text>
</g>
</svg>
